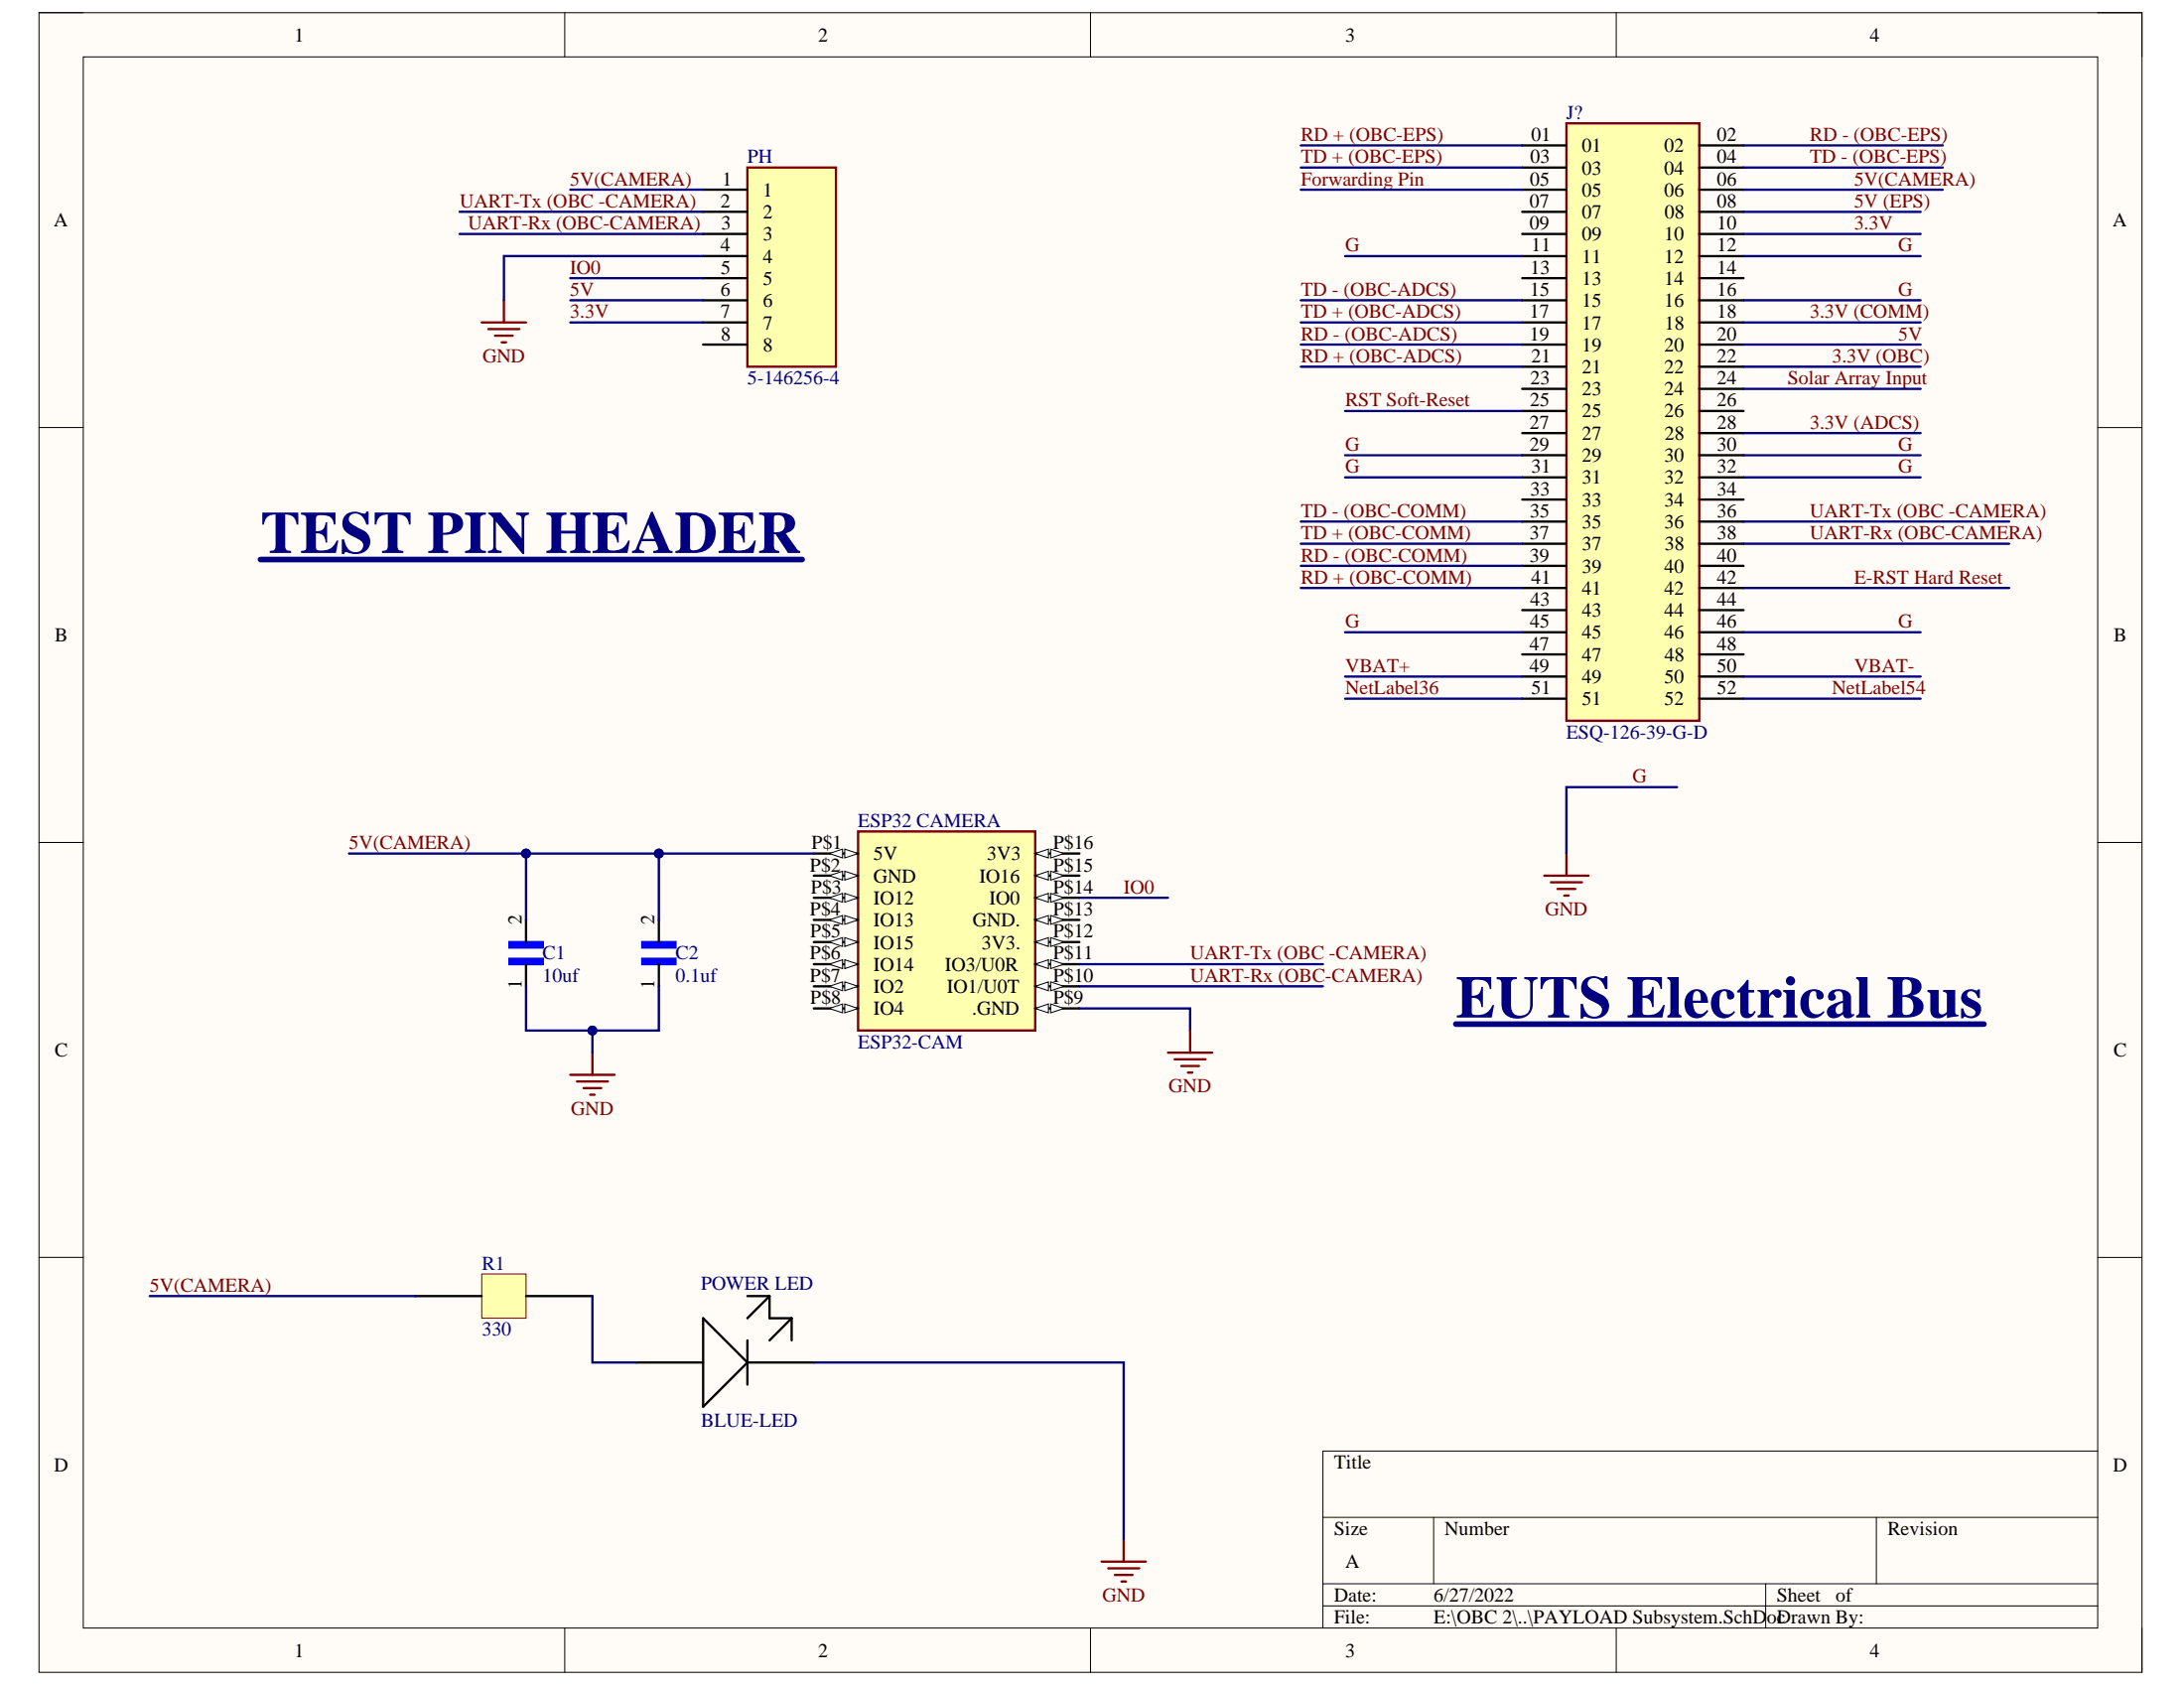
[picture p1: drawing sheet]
<svg xmlns="http://www.w3.org/2000/svg" width="279mm" height="216mm" viewBox="0 0 279 216" stroke-linecap="round" stroke-linejoin="round" font-family="sans-serif">
<path d="M5 1.6h269v212.3h-269z" fill-rule="evenodd" fill="#fffcf8"/>
<path d="M5 1.6h269v212.3h-269z" fill="none" stroke="#000" stroke-width=".13"/>
<path d="M10.7 7.3h257.7v200.9h-257.7z" fill-rule="evenodd" fill="#fffcf8"/>
<g fill="none" stroke="#000" stroke-width=".13">
<path d="M5 1.6h5.7M10.7 7.3h257.7v200.9h-257.7zM72.2 1.6v5.7M139.5 1.6v5.7M206.8 1.6v5.7M268.4 1.6h5.6v5.7M5 54.7h5.7M268.4 54.7h5.6M5 107.8h5.7M268.4 107.8h5.6M5 160.8h5.7M268.4 160.8h5.6"/>
<path d="M169.2 194.1h99.2M183.4 194.1v8.5M240 194.1v8.5M268.4 185.6h-99.2v22.6M72.2 208.2v5.7M139.5 208.2v5.7M169.2 202.6h99.2M169.2 205.4h99.2M206.8 208.2v5.7M225.9 202.6v5.6M274 208.2v5.7"/>
</g>
<path d="M200.4 15.8h17v76.4h-17z" fill-rule="evenodd" fill="#ffffb0"/>
<path d="M200.4 15.8h17v76.4h-17zM197.6 112h5.6M198.4 112.8h4M199.3 113.7h2.2M200.1 114.5h.6M200.4 109.2v2.8" fill="none" stroke="#800000" stroke-width=".3"/>
<g fill="none" stroke="#000" stroke-width=".3">
<path d="M194.7 18.6h5.7M217.4 18.6h5.7M194.7 21.4h5.7M194.7 24.3h5.7M194.7 27.1h5.7M194.7 29.9h5.7M194.7 32.8h5.7M194.7 35.6h5.7M194.7 38.4h5.7M217.4 21.4h5.7M217.4 24.3h5.7M217.4 27.1h5.7"/>
<path d="M217.4 29.9h5.7M217.4 32.8h5.7M217.4 35.6h5.7M217.4 38.4h5.7M194.7 41.2h5.7M194.7 44.1h5.7M194.7 46.9h5.7M194.7 49.7h5.7M194.7 52.6h5.7M194.7 55.4h5.7M194.7 58.2h5.7M217.4 41.2h5.7"/>
<path d="M217.4 44.1h5.7M217.4 46.9h5.7M217.4 49.7h5.7M217.4 52.6h5.7M217.4 55.4h5.7M217.4 58.2h5.7M194.7 61.1h5.7M194.7 63.9h5.7M194.7 66.7h5.7M194.7 69.5h5.7M194.7 72.4h5.7M194.7 75.2h5.7"/>
<path d="M194.7 78h5.7M217.4 61.1h5.7M217.4 63.9h5.7M217.4 66.7h5.7M217.4 69.5h5.7M217.4 72.4h5.7M217.4 75.2h5.7M217.4 78h5.7M194.7 80.9h5.7M194.7 83.7h5.7M194.7 86.5h5.7M194.7 89.4h5.7"/>
<path d="M217.4 80.9h5.7M217.4 83.7h5.7M217.4 86.5h5.7M217.4 89.4h5.7"/>
</g>
<path d="M186.2 131h67.6" fill="none" stroke="#000080" stroke-width=".72"/>
<path d="M95.6 21.4h11.3v25.5h-11.3z" fill-rule="evenodd" fill="#ffffb0"/>
<path d="M64.5 38.4v2.8M95.6 21.4h11.3v25.5h-11.3zM61.6 41.2h5.7M62.5 42.1h3.9M63.3 42.9h2.3M64.2 43.8h.5M140.9 199.7h5.7M143.8 196.9v2.8M141.8 200.6h3.9M142.6 201.4h2.3M143.5 202.3h.5" fill="none" stroke="#800000" stroke-width=".3"/>
<g fill="none" stroke="#000" stroke-width=".3">
<path d="M89.9 24.3h5.7M89.9 27.1h5.7M89.9 29.9h5.7M89.9 32.8h5.7M89.9 35.6h5.7M89.9 38.4h5.7M89.9 41.2h5.7M89.9 44.1h5.7M81.5 174.3h8.5M90 168.6l5.6 5.7-5.6 5.6zM95.6 165.8h2.8M95.6 171.4v5.7"/>
<path d="M95.6 174.3h8.5M98.4 165.8l-2.8 2.8M98.4 165.8v2.8h2.9M101.3 168.6l-2.9 2.8M101.3 168.6v2.8"/>
</g>
<path d="M33.3 71.6h69.3" fill="none" stroke="#000080" stroke-width=".72"/>
<path d="M61.6 162.9h5.7v5.7h-5.7z" fill-rule="evenodd" fill="#ffffb0"/>
<path d="M61.6 162.9h5.7v5.7h-5.7z" fill="none" stroke="#800000" stroke-width=".13"/>
<path d="M53.1 165.8h8.5M67.3 165.8h8.5" fill="none" stroke="#000" stroke-width=".3"/>
<path d="M82.2 122.6h4.2v.7h-4.2z" fill-rule="evenodd" fill="#00f"/>
<path d="M82.2 122.6h4.2v.7h-4.2z" fill="none" stroke="#00f" stroke-width=".3"/>
<path d="M82.2 120.5h4.2v.7h-4.2z" fill-rule="evenodd" fill="#00f"/>
<path d="M82.2 120.5h4.2v.7h-4.2z" fill="none" stroke="#00f" stroke-width=".3"/>
<path d="M84.3 117.7v2.8M84.3 123.3v2.9" fill="none" stroke="#000" stroke-width=".3"/>
<path d="M65.2 122.6h4.2v.7h-4.2z" fill-rule="evenodd" fill="#00f"/>
<path d="M65.2 122.6h4.2v.7h-4.2z" fill="none" stroke="#00f" stroke-width=".3"/>
<path d="M65.2 120.5h4.2v.7h-4.2z" fill-rule="evenodd" fill="#00f"/>
<path d="M65.2 120.5h4.2v.7h-4.2z" fill="none" stroke="#00f" stroke-width=".3"/>
<path d="M67.3 117.7v2.8M67.3 123.3v2.9" fill="none" stroke="#000" stroke-width=".3"/>
<path d="M73 137.5h5.6M73.8 138.3h4M74.7 139.2h2.2M75.8 134.6v2.9M75.5 140h.6" fill="none" stroke="#800000" stroke-width=".3"/>
<path d="M109.8 106.3h22.6v25.5h-22.6z" fill-rule="evenodd" fill="#ffffb0"/>
<path d="M109.8 106.3h22.6v25.5h-22.6z" fill="none" stroke="#800000" stroke-width=".3"/>
<path d="M104.1 109.2h5.7" fill="none" stroke="#000" stroke-width=".3"/>
<path d="M108.1 108.6l1.7 .6-1.7 .5z" fill="#f8fcff"/>
<path d="M108.1 108.6l1.7 .6-1.7 .5z" fill="none" stroke="#000" stroke-width=".13"/>
<path d="M106.1 109.2l1.7-.6v1.1z" fill="#f8fcff"/>
<path d="M106.1 109.2l1.7-.6v1.1z" fill="none" stroke="#000" stroke-width=".13"/>
<path d="M104.1 112h5.7" fill="none" stroke="#000" stroke-width=".3"/>
<path d="M108.1 111.4l1.7 .6-1.7 .6z" fill="#f8fcff"/>
<path d="M108.1 111.4l1.7 .6-1.7 .6z" fill="none" stroke="#000" stroke-width=".13"/>
<path d="M106.1 112l1.7-.6v1.2z" fill="#f8fcff"/>
<path d="M106.1 112l1.7-.6v1.2z" fill="none" stroke="#000" stroke-width=".13"/>
<path d="M104.1 114.8h5.7" fill="none" stroke="#000" stroke-width=".3"/>
<path d="M108.1 114.3l1.7 .5-1.7 .6z" fill="#f8fcff"/>
<path d="M108.1 114.3l1.7 .5-1.7 .6z" fill="none" stroke="#000" stroke-width=".13"/>
<path d="M106.1 114.8l1.7-.5v1.1z" fill="#f8fcff"/>
<path d="M106.1 114.8l1.7-.5v1.1z" fill="none" stroke="#000" stroke-width=".13"/>
<path d="M104.1 117.7h5.7" fill="none" stroke="#000" stroke-width=".3"/>
<path d="M108.1 117.1l1.7 .6-1.7 .5z" fill="#f8fcff"/>
<path d="M108.1 117.1l1.7 .6-1.7 .5z" fill="none" stroke="#000" stroke-width=".13"/>
<path d="M106.1 117.7l1.7-.6v1.1z" fill="#f8fcff"/>
<path d="M106.1 117.7l1.7-.6v1.1z" fill="none" stroke="#000" stroke-width=".13"/>
<path d="M104.1 120.5h5.7" fill="none" stroke="#000" stroke-width=".3"/>
<path d="M108.1 119.9l1.7 .6-1.7 .6z" fill="#f8fcff"/>
<path d="M108.1 119.9l1.7 .6-1.7 .6z" fill="none" stroke="#000" stroke-width=".13"/>
<path d="M106.1 120.5l1.7-.6v1.2z" fill="#f8fcff"/>
<path d="M106.1 120.5l1.7-.6v1.2z" fill="none" stroke="#000" stroke-width=".13"/>
<path d="M104.1 123.3h5.7" fill="none" stroke="#000" stroke-width=".3"/>
<path d="M108.1 122.8l1.7 .5-1.7 .6z" fill="#f8fcff"/>
<path d="M108.1 122.8l1.7 .5-1.7 .6z" fill="none" stroke="#000" stroke-width=".13"/>
<path d="M106.1 123.3l1.7-.5v1.1z" fill="#f8fcff"/>
<path d="M106.1 123.3l1.7-.5v1.1z" fill="none" stroke="#000" stroke-width=".13"/>
<path d="M104.1 126.2h5.7" fill="none" stroke="#000" stroke-width=".3"/>
<path d="M108.1 125.6l1.7 .6-1.7 .5z" fill="#f8fcff"/>
<path d="M108.1 125.6l1.7 .6-1.7 .5z" fill="none" stroke="#000" stroke-width=".13"/>
<path d="M106.1 126.2l1.7-.6v1.1z" fill="#f8fcff"/>
<path d="M106.1 126.2l1.7-.6v1.1z" fill="none" stroke="#000" stroke-width=".13"/>
<path d="M104.1 129h5.7" fill="none" stroke="#000" stroke-width=".3"/>
<path d="M108.1 128.4l1.7 .6-1.7 .5z" fill="#f8fcff"/>
<path d="M108.1 128.4l1.7 .6-1.7 .5z" fill="none" stroke="#000" stroke-width=".13"/>
<path d="M106.1 129l1.7-.6v1.1z" fill="#f8fcff"/>
<path d="M106.1 129l1.7-.6v1.1z" fill="none" stroke="#000" stroke-width=".13"/>
<path d="M132.4 109.2h5.7" fill="none" stroke="#000" stroke-width=".3"/>
<path d="M132.4 109.2l1.7-.6v1.1z" fill="#f8fcff"/>
<path d="M132.4 109.2l1.7-.6v1.1z" fill="none" stroke="#000" stroke-width=".13"/>
<path d="M134.4 108.6l1.7 .6-1.7 .5z" fill="#f8fcff"/>
<path d="M134.4 108.6l1.7 .6-1.7 .5z" fill="none" stroke="#000" stroke-width=".13"/>
<path d="M132.4 112h5.7" fill="none" stroke="#000" stroke-width=".3"/>
<path d="M132.4 112l1.7-.6v1.2z" fill="#f8fcff"/>
<path d="M132.4 112l1.7-.6v1.2z" fill="none" stroke="#000" stroke-width=".13"/>
<path d="M134.4 111.4l1.7 .6-1.7 .6z" fill="#f8fcff"/>
<path d="M134.4 111.4l1.7 .6-1.7 .6z" fill="none" stroke="#000" stroke-width=".13"/>
<path d="M132.4 114.8h5.7" fill="none" stroke="#000" stroke-width=".3"/>
<path d="M132.4 114.8l1.7-.5v1.1z" fill="#f8fcff"/>
<path d="M132.4 114.8l1.7-.5v1.1z" fill="none" stroke="#000" stroke-width=".13"/>
<path d="M134.4 114.3l1.7 .5-1.7 .6z" fill="#f8fcff"/>
<path d="M134.4 114.3l1.7 .5-1.7 .6z" fill="none" stroke="#000" stroke-width=".13"/>
<path d="M132.4 117.7h5.7" fill="none" stroke="#000" stroke-width=".3"/>
<path d="M132.4 117.7l1.7-.6v1.1z" fill="#f8fcff"/>
<path d="M132.4 117.7l1.7-.6v1.1z" fill="none" stroke="#000" stroke-width=".13"/>
<path d="M134.4 117.1l1.7 .6-1.7 .5z" fill="#f8fcff"/>
<path d="M134.4 117.1l1.7 .6-1.7 .5z" fill="none" stroke="#000" stroke-width=".13"/>
<path d="M132.4 120.5h5.7" fill="none" stroke="#000" stroke-width=".3"/>
<path d="M132.4 120.5l1.7-.6v1.2z" fill="#f8fcff"/>
<path d="M132.4 120.5l1.7-.6v1.2z" fill="none" stroke="#000" stroke-width=".13"/>
<path d="M134.4 119.9l1.7 .6-1.7 .6z" fill="#f8fcff"/>
<path d="M134.4 119.9l1.7 .6-1.7 .6z" fill="none" stroke="#000" stroke-width=".13"/>
<path d="M132.4 123.3h5.7" fill="none" stroke="#000" stroke-width=".3"/>
<path d="M132.4 123.3l1.7-.5v1.1z" fill="#f8fcff"/>
<path d="M132.4 123.3l1.7-.5v1.1z" fill="none" stroke="#000" stroke-width=".13"/>
<path d="M134.4 122.8l1.7 .5-1.7 .6z" fill="#f8fcff"/>
<path d="M134.4 122.8l1.7 .5-1.7 .6z" fill="none" stroke="#000" stroke-width=".13"/>
<path d="M132.4 126.2h5.7" fill="none" stroke="#000" stroke-width=".3"/>
<path d="M132.4 126.2l1.7-.6v1.1z" fill="#f8fcff"/>
<path d="M132.4 126.2l1.7-.6v1.1z" fill="none" stroke="#000" stroke-width=".13"/>
<path d="M134.4 125.6l1.7 .6-1.7 .5z" fill="#f8fcff"/>
<path d="M134.4 125.6l1.7 .6-1.7 .5z" fill="none" stroke="#000" stroke-width=".13"/>
<path d="M132.4 129h5.7" fill="none" stroke="#000" stroke-width=".3"/>
<path d="M132.4 129l1.7-.6v1.1z" fill="#f8fcff"/>
<path d="M132.4 129l1.7-.6v1.1z" fill="none" stroke="#000" stroke-width=".13"/>
<path d="M134.4 128.4l1.7 .6-1.7 .5z" fill="#f8fcff"/>
<path d="M134.4 128.4l1.7 .6-1.7 .5z" fill="none" stroke="#000" stroke-width=".13"/>
<g fill="none" stroke="#000080" stroke-width=".3">
<path d="M166.4 18.6h28.3M223.1 18.6h25.4M58.8 27.1h31.1M58.8 29.9h31.1M73 38.4h16.9M73 24.3h16.9M89.9 32.8h-25.4v5.6M166.4 38.4h28.3M166.4 21.4h28.3M166.4 24.3h28.3M172.1 32.8h22.6M223.1 32.8h22.6"/>
<path d="M223.1 38.4h22.6M223.1 21.4h25.4M223.1 27.1h22.6M223.1 24.3h25.4M223.1 29.9h22.6M73 41.2h16.9M166.4 41.2h28.3M166.4 44.1h28.3M166.4 46.9h28.3M172.1 58.2h22.6M172.1 52.6h22.6M223.1 58.2h22.6"/>
<path d="M223.1 41.2h22.6M223.1 44.1h22.6M223.1 46.9h22.6M223.1 49.7h22.6M223.1 55.4h22.6M166.4 66.7h28.3M166.4 69.5h28.3M166.4 72.4h28.3M166.4 75.2h28.3M172.1 61.1h22.6M223.1 61.1h22.6M223.1 66.7h33.9"/>
<path d="M223.1 69.5h33.9M223.1 75.2h33.9M172.1 80.9h22.6M172.1 86.5h22.6M172.1 89.4h22.6M223.1 80.9h22.6M223.1 86.5h22.6M223.1 89.4h22.6M67.3 109.2v8.5M214.6 100.7h-14.2v8.5M19.2 165.8h33.9M75.8 165.8v8.5h5.7"/>
<path d="M104.1 174.3h39.7v22.6"/>
</g>
<circle cx="67.3" cy="109.2" r=".57" fill="#000080"/>
<circle cx="67.3" cy="109.2" r=".57" fill="none" stroke="#000080" stroke-width=".13"/>
<path d="M84.3 109.2v8.5" fill="none" stroke="#000080" stroke-width=".3"/>
<circle cx="84.3" cy="109.2" r=".57" fill="#000080"/>
<circle cx="84.3" cy="109.2" r=".57" fill="none" stroke="#000080" stroke-width=".13"/>
<path d="M67.3 126.2v5.6h17v-5.6" fill="none" stroke="#000080" stroke-width=".3"/>
<circle cx="75.8" cy="131.8" r=".57" fill="#000080"/>
<circle cx="75.8" cy="131.8" r=".57" fill="none" stroke="#000080" stroke-width=".13"/>
<path d="M75.8 131.8v2.8" fill="none" stroke="#000080" stroke-width=".3"/>
<circle cx="75.8" cy="131.8" r=".57" fill="#000080"/>
<circle cx="75.8" cy="131.8" r=".57" fill="none" stroke="#000080" stroke-width=".13"/>
<path d="M44.6 109.2h59.5" fill="none" stroke="#000080" stroke-width=".3"/>
<circle cx="84.3" cy="109.2" r=".57" fill="#000080"/>
<circle cx="84.3" cy="109.2" r=".57" fill="none" stroke="#000080" stroke-width=".13"/>
<circle cx="67.3" cy="109.2" r=".57" fill="#000080"/>
<circle cx="67.3" cy="109.2" r=".57" fill="none" stroke="#000080" stroke-width=".13"/>
<path d="M73 35.6h16.9M138.1 114.8h11.3M138.1 129h14.2v2.8M138.1 126.2h31.1M138.1 123.3h31.1" fill="none" stroke="#000080" stroke-width=".3"/>
<path d="M149.4 134.6h5.7M150.3 135.5h3.9M151.1 136.3h2.3M152 137.2h.5M152.3 131.8v2.8" fill="none" stroke="#800000" stroke-width=".3"/>
<g font-size="7.6" fill="#000080">
<text x="33.3" y="70.7">TEST PIN HEADER</text>
<text x="186.2" y="130.1">EUTS Electrical Bus</text>
</g>
<g font-size="2.5">
<text x="37.7" y="5.3">1</text>
<text x="104.7" y="5.3">2</text>
<text x="172.1" y="5.3">3</text>
<text x="239.2" y="5.3">4</text>
<text x="92.4" y="23.7">1</text>
<text x="195.7" y="23.7">05</text>
<text x="195.8" y="20.9">03</text>
<text x="195.9" y="18">01</text>
<text x="202.4" y="19.5">01</text>
<text x="202.4" y="22.3">03</text>
<text x="212.9" y="19.5">02</text>
<text x="212.9" y="22.3">04</text>
<text x="219.7" y="18">02</text>
<text x="219.7" y="20.9">04</text>
<text x="219.7" y="23.7">06</text>
<text x="6.9" y="29">A</text>
<text x="92.2" y="26.5">2</text>
<text x="92.3" y="29.4">3</text>
<text x="97.6" y="25.1">1</text>
<text x="97.6" y="28">2</text>
<text x="195.7" y="26.5">07</text>
<text x="195.7" y="29.4">09</text>
<text x="202.4" y="25.1">05</text>
<text x="202.4" y="28">07</text>
<text x="212.9" y="25.1">06</text>
<text x="213" y="28">08</text>
<text x="219.7" y="26.5">08</text>
<text x="219.7" y="29.4">10</text>
<text x="270.3" y="29">A</text>
<text x="92.2" y="32.2">4</text>
<text x="92.2" y="35">5</text>
<text x="97.6" y="30.8">3</text>
<text x="97.6" y="33.6">4</text>
<text x="195.8" y="35">13</text>
<text x="195.9" y="32.2">11</text>
<text x="202.4" y="30.8">09</text>
<text x="202.4" y="33.6">11</text>
<text x="212.9" y="30.8">10</text>
<text x="212.9" y="33.6">12</text>
<text x="219.7" y="32.2">12</text>
<text x="219.7" y="35">14</text>
<text x="92.2" y="37.9">6</text>
<text x="92.2" y="40.7">7</text>
<text x="97.6" y="36.5">5</text>
<text x="97.6" y="39.3">6</text>
<text x="195.7" y="40.7">17</text>
<text x="195.7" y="37.9">15</text>
<text x="202.4" y="36.5">13</text>
<text x="202.4" y="39.3">15</text>
<text x="212.9" y="36.5">14</text>
<text x="212.9" y="39.3">16</text>
<text x="219.7" y="37.9">16</text>
<text x="219.7" y="40.7">18</text>
<text x="92.2" y="43.5">8</text>
<text x="97.6" y="42.1">7</text>
<text x="97.6" y="44.9">8</text>
<text x="195.7" y="43.5">19</text>
<text x="195.9" y="46.3">21</text>
<text x="202.4" y="42.1">17</text>
<text x="202.4" y="44.9">19</text>
<text x="202.4" y="47.7">21</text>
<text x="212.9" y="44.9">20</text>
<text x="212.9" y="47.7">22</text>
<text x="213" y="42.1">18</text>
<text x="219.7" y="43.5">20</text>
<text x="219.7" y="46.3">22</text>
<text x="195.7" y="52">25</text>
<text x="195.8" y="49.2">23</text>
<text x="202.4" y="50.6">23</text>
<text x="202.4" y="53.4">25</text>
<text x="212.9" y="50.6">24</text>
<text x="212.9" y="53.4">26</text>
<text x="219.7" y="49.2">24</text>
<text x="219.7" y="52">26</text>
<text x="195.7" y="54.8">27</text>
<text x="195.7" y="57.7">29</text>
<text x="202.4" y="56.2">27</text>
<text x="202.4" y="59.1">29</text>
<text x="212.9" y="59.1">30</text>
<text x="213" y="56.2">28</text>
<text x="219.7" y="54.8">28</text>
<text x="219.7" y="57.7">30</text>
<text x="195.8" y="63.3">33</text>
<text x="195.9" y="60.5">31</text>
<text x="202.4" y="61.9">31</text>
<text x="202.4" y="64.7">33</text>
<text x="212.9" y="61.9">32</text>
<text x="212.9" y="64.7">34</text>
<text x="219.7" y="60.5">32</text>
<text x="219.7" y="63.3">34</text>
<text x="195.7" y="69">37</text>
<text x="195.7" y="71.8">39</text>
<text x="195.7" y="66.2">35</text>
<text x="202.4" y="67.6">35</text>
<text x="202.4" y="70.4">37</text>
<text x="212.9" y="67.6">36</text>
<text x="213" y="70.4">38</text>
<text x="219.7" y="66.2">36</text>
<text x="219.7" y="69">38</text>
<text x="219.7" y="71.8">40</text>
<text x="195.8" y="77.5">43</text>
<text x="195.9" y="74.7">41</text>
<text x="202.4" y="73.2">39</text>
<text x="202.4" y="76.1">41</text>
<text x="212.9" y="73.2">40</text>
<text x="212.9" y="76.1">42</text>
<text x="219.7" y="74.7">42</text>
<text x="219.7" y="77.5">44</text>
<text x="7" y="82.1">B</text>
<text x="195.7" y="83.2">47</text>
<text x="195.7" y="80.3">45</text>
<text x="202.4" y="78.9">43</text>
<text x="202.4" y="81.7">45</text>
<text x="212.9" y="78.9">44</text>
<text x="212.9" y="81.7">46</text>
<text x="219.7" y="80.3">46</text>
<text x="219.7" y="83.2">48</text>
<text x="270.4" y="82.1">B</text>
<text x="195.7" y="86">49</text>
<text x="195.9" y="88.8">51</text>
<text x="202.4" y="84.5">47</text>
<text x="202.4" y="87.4">49</text>
<text x="212.9" y="87.4">50</text>
<text x="213" y="84.5">48</text>
<text x="219.7" y="86">50</text>
<text x="219.7" y="88.8">52</text>
<text x="202.4" y="90.2">51</text>
<text x="212.9" y="90.2">52</text>
<text x="103.6" y="111.5">P$2</text>
<text x="103.8" y="108.6">P$1</text>
<text x="111.7" y="110">5V</text>
<text x="111.7" y="112.9">GND</text>
<text x="125.3" y="112.9">IO16</text>
<text x="126.3" y="110">3V3</text>
<text x="134.7" y="108.6">P$16</text>
<text x="134.7" y="111.5">P$15</text>
<text x="66.7" y="118.2" transform="rotate(-90 66.7 118.2)">2</text>
<text x="83.7" y="118.2" transform="rotate(-90 83.7 118.2)">2</text>
<text x="103.6" y="117.1">P$4</text>
<text x="103.7" y="119.9">P$5</text>
<text x="103.8" y="114.3">P$3</text>
<text x="111.7" y="115.7">IO12</text>
<text x="111.7" y="118.5">IO13</text>
<text x="124.4" y="118.5">GND.</text>
<text x="126.5" y="115.7">IO0</text>
<text x="134.7" y="114.3">P$14</text>
<text x="134.7" y="117.1">P$13</text>
<text x="134.7" y="119.9">P$12</text>
<text x="103.6" y="122.7">P$6</text>
<text x="103.6" y="125.6">P$7</text>
<text x="111.7" y="121.4">IO15</text>
<text x="111.7" y="124.2">IO14</text>
<text x="120.9" y="124.2">IO3/U0R</text>
<text x="125.6" y="121.4">3V3.</text>
<text x="134.7" y="122.7">P$11</text>
<text x="134.7" y="125.6">P$10</text>
<text x="66.7" y="126.5" transform="rotate(-90 66.7 126.5)">1</text>
<text x="83.7" y="126.5" transform="rotate(-90 83.7 126.5)">1</text>
<text x="103.7" y="128.4">P$8</text>
<text x="111.7" y="127">IO2</text>
<text x="111.7" y="129.8">IO4</text>
<text x="121.1" y="127">IO1/U0T</text>
<text x="124.3" y="129.8">.GND</text>
<text x="134.7" y="128.4">P$9</text>
<text x="7" y="135.1">C</text>
<text x="270.4" y="135.1">C</text>
<text x="6.9" y="188.2">D</text>
<text x="170.6" y="187.9">Title</text>
<text x="270.3" y="188.2">D</text>
<text x="170.6" y="196.4">Size</text>
<text x="184.8" y="196.4">Number</text>
<text x="241.5" y="196.4">Revision</text>
<text x="172.1" y="200.6">A</text>
<text x="170.6" y="204.9">Date:</text>
<text x="170.6" y="207.7">File:</text>
<text x="183.4" y="204.9">6/27/2022</text>
<text x="183.4" y="207.7">E:\OBC 2\..\PAYLOAD Subsystem.SchDocDrawn By:</text>
<text x="227.3" y="204.9">Sheet</text>
<text x="234.8" y="204.9">of</text>
<text x="37.7" y="211.9">1</text>
<text x="104.7" y="211.9">2</text>
<text x="172.1" y="211.9">3</text>
<text x="239.2" y="211.9">4</text>
</g>
<g font-size="2.5" fill="#000080">
<text x="200.4" y="15.2">J?</text>
<text x="95.6" y="20.9">PH</text>
<text x="95.6" y="49.2">5-146256-4</text>
<text x="200.4" y="94.5">ESQ-126-39-G-D</text>
<text x="109.8" y="105.8">ESP32 CAMERA</text>
<text x="69.4" y="122.7">C1</text>
<text x="69.4" y="125.6">10uf</text>
<text x="86.4" y="122.7">C2</text>
<text x="86.4" y="125.6">0.1uf</text>
<text x="109.8" y="134.1">ESP32-CAM</text>
<text x="61.6" y="162.4">R1</text>
<text x="89.7" y="164.9">POWER LED</text>
<text x="61.6" y="170.9">330</text>
<text x="89.7" y="182.5">BLUE-LED</text>
</g>
<g font-size="2.5" fill="#800000">
<text x="72.9" y="23.7">5V(CAMERA)</text>
<text x="166.4" y="18">RD + (OBC-EPS)</text>
<text x="166.4" y="20.9">TD + (OBC-EPS)</text>
<text x="166.4" y="23.7">Forwarding Pin</text>
<text x="231.5" y="18">RD - (OBC-EPS)</text>
<text x="231.5" y="20.9">TD - (OBC-EPS)</text>
<text x="237.2" y="23.7">5V(CAMERA)</text>
<text x="58.8" y="26.5">UART-Tx (OBC -CAMERA)</text>
<text x="59.9" y="29.4">UART-Rx (OBC-CAMERA)</text>
<text x="237.2" y="26.5">5V (EPS)</text>
<text x="237.2" y="29.4">3.3V</text>
<text x="72.9" y="35">IO0</text>
<text x="172.1" y="32.2">G</text>
<text x="242.9" y="32.2">G</text>
<text x="72.9" y="37.9">5V</text>
<text x="72.9" y="40.7">3.3V</text>
<text x="166.4" y="37.9">TD - (OBC-ADCS)</text>
<text x="166.4" y="40.7">TD + (OBC-ADCS)</text>
<text x="231.5" y="40.7">3.3V (COMM)</text>
<text x="242.9" y="37.9">G</text>
<text x="61.7" y="46.3">GND</text>
<text x="166.4" y="43.5">RD - (OBC-ADCS)</text>
<text x="166.4" y="46.3">RD + (OBC-ADCS)</text>
<text x="234.4" y="46.3">3.3V (OBC)</text>
<text x="242.9" y="43.5">5V</text>
<text x="172.1" y="52">RST Soft-Reset</text>
<text x="228.7" y="49.2">Solar Array Input</text>
<text x="172.1" y="57.7">G</text>
<text x="231.5" y="54.8">3.3V (ADCS)</text>
<text x="242.9" y="57.7">G</text>
<text x="172.1" y="60.5">G</text>
<text x="242.9" y="60.5">G</text>
<text x="166.4" y="66.2">TD - (OBC-COMM)</text>
<text x="166.4" y="69">TD + (OBC-COMM)</text>
<text x="166.4" y="71.8">RD - (OBC-COMM)</text>
<text x="231.5" y="66.2">UART-Tx (OBC -CAMERA)</text>
<text x="231.5" y="69">UART-Rx (OBC-CAMERA)</text>
<text x="166.4" y="74.7">RD + (OBC-COMM)</text>
<text x="237.2" y="74.7">E-RST Hard Reset</text>
<text x="172.1" y="80.3">G</text>
<text x="242.9" y="80.3">G</text>
<text x="172.1" y="86">VBAT+</text>
<text x="172.1" y="88.8">NetLabel36</text>
<text x="234.4" y="88.8">NetLabel54</text>
<text x="237.2" y="86">VBAT-</text>
<text x="208.9" y="100.1">G</text>
<text x="44.6" y="108.6">5V(CAMERA)</text>
<text x="143.8" y="114.3">IO0</text>
<text x="197.7" y="117.1">GND</text>
<text x="152.3" y="125.6">UART-Rx (OBC-CAMERA)</text>
<text x="152.3" y="122.7">UART-Tx (OBC -CAMERA)</text>
<text x="73.1" y="142.6">GND</text>
<text x="149.5" y="139.7">GND</text>
<text x="19.2" y="165.2">5V(CAMERA)</text>
<text x="141.1" y="204.9">GND</text>
</g>
</svg>
